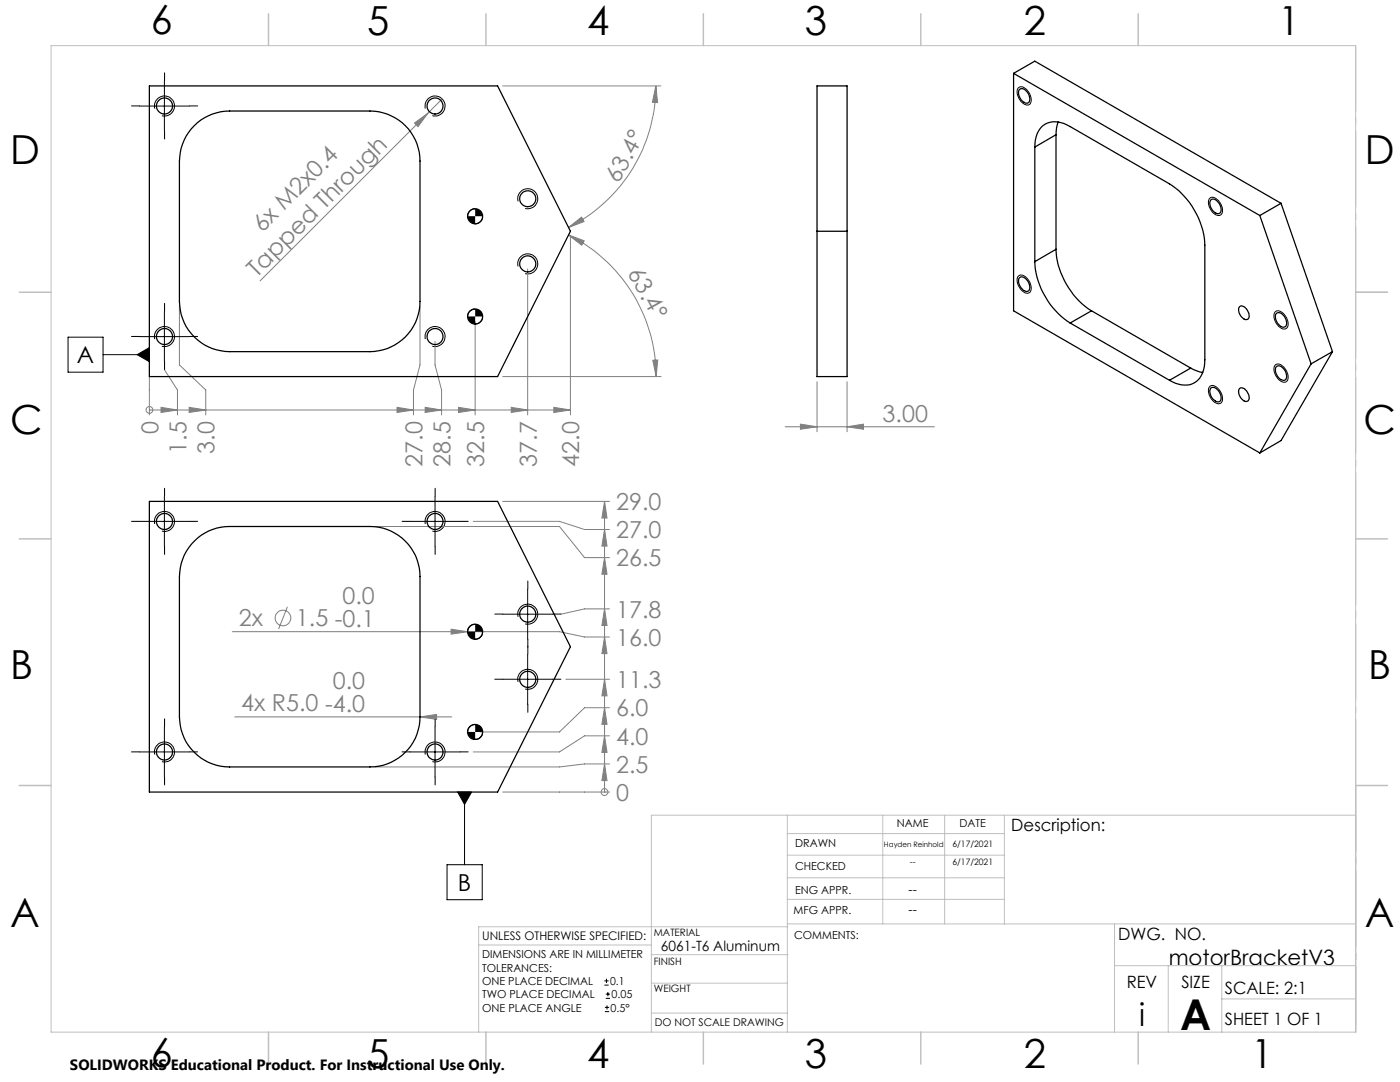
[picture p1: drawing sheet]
<svg xmlns="http://www.w3.org/2000/svg" width="279mm" height="216mm" viewBox="0 0 279 216" stroke-linecap="round" stroke-linejoin="round" font-family="sans-serif">
<g fill="none" stroke="#808080" stroke-width=".2">
<path d="M88.2 19.8l-2.8 2.8M100.3 17.1h31.6M130.9 17.1l.3 3.4-1-.1zM130.9 17.1a31.5 31.5 0 0 1-17.4 28.3M82.7 24.6l2.7-2-2 2.7zM85.4 22.6l-33.5 33.5M105.3 53.7v29.1M113.5 45.4l2.6-2.1 .5 .9zM113.5 46.9l3.1 1.1-.5 .9zM113.5 46.9a31.6 31.6 0 0 1 17.5 28.2M113.8 47.2v35.6M29.8 75.1v7.7"/>
<path d="M32.8 73.8l2.6 4v5M35.8 61.1v11.7l5.3 5v5M83.8 61.1v11.7l-1.3 5v5M86.8 68.2v4.6l1.3 5v5M94.8 64.2v18.6M100.3 75.1h31.6M130.3 71.9l1-.1-.3 3.3zM163.1 76.2v9.9M169.1 76.2v9.9M29.8 81.8h.1M29.8 81.8h84M32.1 81.3l3.3 .5-3.3 .5z"/>
<path d="M37.7 81.3l3.4 .5-3.4 .5zM79.2 81.3l3.3 .5-3.3 .5zM84.8 81.3l3.3 .5-3.3 .5zM91.5 81.3l3.3 .5-3.3 .5zM102 81.3l3.3 .5-3.3 .5zM110.5 81.3l3.3 .5-3.3 .5zM156.7 85.2h29.8M159.7 84.6l3.4 .6-3.4 .5zM169.1 85.2l3.2-.6v1.1zM74.8 105.1h36.9l5 6.2h4.9M94.4 104h17.3l5 1.7h4.9M100.3 100h21.3"/>
<path d="M120.6 111.3l.5 3.3h-1zM120.6 105.7l.5 3.3h-1zM120.6 100l.5 3.4h-1zM120.7 100v58M46.4 126h65.3l5 1.1h4.9M57.4 121.1l-1.8 4.4M90 125.6l3.3 .4-3.3 .5zM112.9 135.5h8.7M120.6 135.5l.5 3.4h-1zM120.6 127.1l.5 3.3h-1zM120.6 121.5l.5 3.3h-1zM121.6 121.5h-4.9l-4.8 1.1"/>
<path d="M46.8 143.1h43.4M83.8 143.1l3.3-.5v.9zM100.3 158h21.3M120.6 152.4l.5 3.4h-1zM120.6 146.8l.5 3.3h-1zM120.6 141.2l.5 3.3h-1zM120.6 158h.1M121.6 152.4h-4.9l-5 .6h-36.9M121.6 146.8h-4.9l-5 3.2h-17.3M121.6 141.2h-4.9l-5 4.8h-15.9"/>
<circle cx="29.8" cy="81.8" r=".68"/>
<circle cx="56.5" cy="123.3" r="1.56"/>
<circle cx="120.6" cy="158" r=".69"/>
</g>
<g fill="none" stroke="#000" stroke-width=".2">
<path d="M32.8 16.2v9.9M203.2 17.6a1.17 1.17 0 0 1 1.8 .4 2.17 2.17 0 0 1 .4 2.8 1.8 1.8 0 0 1-2.1-1.3l-.3-.9v-.7zM27.8 21.2h10M30.9 21.7a1.99 1.99 0 0 1 1.8-2.5 1.99 1.99 0 0 1 2.1 2.1 1.99 1.99 0 0 1-2.5 1.8M84.9 21.7a1.99 1.99 0 0 1 1.7-2.5 1.99 1.99 0 0 1 2.2 2.1 1.99 1.99 0 0 1-2.5 1.8M241.4 39.6a1.17 1.17 0 0 1 1.7 .4 2.31 2.31 0 0 1 .6 2.8 1.52 1.52 0 0 1-2-.9l-.5-1.1v-.8zM94.8 41.7a1.49 1.49 0 0 0-1.5 1.4M96.3 43.1a1.49 1.49 0 0 1-1.5 1.6M103.4 53.2a2 2 0 0 1 1.8-2.6 2 2 0 0 1 2.1 2.2 2 2 0 0 1-2.5 1.8M103.4 40.2a2 2 0 0 1 1.8-2.5 2 2 0 0 1 2.1 2.1 2 2 0 0 1-2.5 1.8M203.2 55.1a1.22 1.22 0 0 1 1.9 .6 2.12 2.12 0 0 1 .3 2.7 1.96 1.96 0 0 1-2.2-1.5l-.2-.8v-.5zM13.6 67.3h7v7h-7z"/>
<path d="M20.6 70.8h9.2M27.4 70.8l2.4-1.4v2.8zM27.8 67.2h10M30.9 67.7a2 2 0 0 1 1.8-2.6 2 2 0 0 1 2.1 2.2 2 2 0 0 1-2.5 1.8M32.8 62.2v9.9M84.9 67.7a2 2 0 0 1 1.7-2.6 2 2 0 0 1 2.2 2.2 2 2 0 0 1-2.5 1.8M94.8 61.7a1.49 1.49 0 0 0-1.5 1.4M96.3 63.1a1.49 1.49 0 0 1-1.5 1.6M241.5 77.1a1.64 1.64 0 0 1 2.1 1.1 1.63 1.63 0 0 1-.1 2.3 2.16 2.16 0 0 1-2.2-2l-.1-.3a1.08 1.08 0 0 1 .3-1.1zM254.5 72.9a1.17 1.17 0 0 1 1.7 .4 2.31 2.31 0 0 1 .6 2.8 1.52 1.52 0 0 1-2.1-1l-.5-1.2 .1-.7zM254.5 62.3a1.17 1.17 0 0 1 1.7 .4 2.31 2.31 0 0 1 .6 2.8 1.53 1.53 0 0 1-2.1-.9l-.5-1.3v-.5zM32.8 99.1v9.9"/>
<path d="M86.8 99.1v9.9M27.8 104h10M30.9 104.6a2 2 0 0 1 1.8-2.6 2 2 0 0 1 2.1 2.2 2 2 0 0 1-2.5 1.8M81.8 104h10M84.9 104.6a2 2 0 0 1 1.7-2.6 2 2 0 0 1 2.2 2.2 2 2 0 0 1-2.5 1.8M105.3 117.5v10.1M94.8 124.6a1.49 1.49 0 0 0-1.5 1.4M96.3 126a1.49 1.49 0 0 1-1.5 1.6M100.3 135.5h10M100.3 122.6h10M103.4 136.1a2 2 0 0 1 1.8-2.6 2 2 0 0 1 2.1 2.2 2 2 0 0 1-2.5 1.8M103.4 123.1a2 2 0 0 1 1.8-2.5 2 2 0 0 1 2.1 2.1 2 2 0 0 1-2.5 1.8"/>
<path d="M105.3 130.6v9.9M27.8 150h10M30.9 150.6a2 2 0 0 1 1.8-2.6 2 2 0 0 1 2.1 2.2 2 2 0 0 1-2.5 1.8M32.8 145.1v9.9M81.8 150h10M84.9 150.6a2 2 0 0 1 1.7-2.6 2 2 0 0 1 2.2 2.2 2 2 0 0 1-2.5 1.8M86.8 145.1v9.9M91.3 158h2.8l-1.4 2.5zM92.7 158v14.5M94.8 144.5a1.56 1.56 0 0 0-1.5 1.5M96.3 146a1.44 1.44 0 0 1-1.5 1.5M89.2 172.5h7v7h-7z"/>
<path d="M120.6 196.6h.9M120.6 195.7h.9M120.9 199.2h.8M120.9 198.4h.8M121 195.3v.8M121.3 197.9v.9M120.7 201.9h.9M120.7 201h.9M121.1 200.6v.8"/>
</g>
<path d="M270.6 9.1v49.2M270.6 58.3v49.2M270.6 107.5v49.2M270.6 156.7v49.2" fill="none" stroke="#c0c0c0" stroke-width=".2" stroke-dasharray="15.2 1.3 1.3 1.3" stroke-dashoffset="2.1"/>
<g fill="none" stroke="#c0c0c0" stroke-width=".2">
<path d="M10.2 9.1h260.3v196.9h-260.3zM270.5 58.3h6.4M270.5 156.7h6.4M157.1 162.7v43.3M157.1 175.2h43.3M157.1 170.6h43.3M157.1 166.3h43.3M157.1 179.5h43.3M176.2 162.7v21.7M188.5 162.7v21.7M200.4 162.7v21.7M270.6 162.7h-140.6v43.3"/>
<path d="M95.5 188.6h34.5M130 196.2h27.1M130 190.5h27.3M157.1 184.4h113.4M157.2 184.9h-61.7v21.1M222.4 184.4v21.6M222.4 192.7h48.1M233.2 192.7v13.3M243.8 199.3h26.7M243.8 192.7v13.3M130 202.1h27.1"/>
</g>
<g fill="none" stroke="#c0c0c0" stroke-width=".3">
<path d="M53.6 2.8v6.3M97 2.8v6.3M140.4 2.8v6.3M183.8 2.8v6.3M227.2 2.8v6.3M3.8 58.3h6.4M270.5 58.3h6.4M3.8 107.5h6.4M270.5 107.5h6.4M3.8 156.7h6.4M270.5 156.7h6.4M53.6 206v6.3"/>
<path d="M97 206v6.3M140.4 206v6.3M183.8 206v6.3M227.2 206v6.3"/>
</g>
<g fill="none" stroke="#000" stroke-width=".2" stroke-dasharray="15.2 1.3 1.3 1.3">
<path d="M32.8 16.1v-1.6M27.8 21.1h-1.6M32.8 26.1v1.6M37.8 21.1h1.6M27.8 67.1h-1.6M32.8 62.1v-1.6M32.8 72.1v1.6M37.8 67.1h1.6M32.8 99v-1.6M86.8 99v-1.6M27.8 104h-1.6M32.8 109v1.6"/>
<path d="M37.8 104h1.6M81.8 104h-1.6M86.8 109v1.6M91.8 104h1.6M105.3 117.5v-1.6M100.3 135.5h-1.6M100.3 122.5h-1.6M105.3 130.5v-1.6M105.3 127.5v1.6M110.3 135.5h1.6M110.3 122.5h1.6M27.8 150h-1.6"/>
<path d="M32.8 145v-1.6M32.8 155v1.6M37.8 150h1.6M81.8 150h-1.6M86.8 145v-1.6M86.8 155v1.6M91.8 150h1.6M105.3 140.5v1.6"/>
</g>
<g fill="#808080">
<path d="M83.8 143.1l3.3-.5v.9z"/>
<path d="M90 125.6l3.3 .4-3.3 .5z"/>
<path d="M82.7 24.6l2.7-2-2 2.7z"/>
<path d="M120.6 152.4l.5 3.4h-1zM120.6 146.8l.5 3.3h-1zM120.6 141.2l.5 3.3h-1zM120.6 135.5l.5 3.4h-1zM120.6 127.1l.5 3.3h-1zM120.6 121.5l.5 3.3h-1zM120.6 111.3l.5 3.3h-1zM120.6 105.7l.5 3.3h-1zM120.6 100l.5 3.4h-1z"/>
<path d="M32.1 81.3l3.3 .5-3.3 .5zM37.7 81.3l3.4 .5-3.4 .5zM79.2 81.3l3.3 .5-3.3 .5zM84.8 81.3l3.3 .5-3.3 .5zM91.5 81.3l3.3 .5-3.3 .5zM102 81.3l3.3 .5-3.3 .5zM110.5 81.3l3.3 .5-3.3 .5z"/>
<path d="M130.3 71.9l1-.1-.3 3.3zM113.5 46.9l3.1 1.1-.5 .9z"/>
<path d="M159.7 84.6l3.4 .6-3.4 .5zM169.1 85.2l3.2-.6v1.1z"/>
<path d="M113.5 45.4l2.6-2.1 .5 .9zM130.9 17.1l.3 3.4-1-.1z"/>
</g>
<path d="M27.4 70.8l2.4 1.4v-2.8zM93.3 63.1a1.56 1.56 0 0 0 1.5 1.6v-1.6zM94.8 61.7v1.4h1.5a1.44 1.44 0 0 0-1.5-1.4zM93.3 43.1a1.56 1.56 0 0 0 1.5 1.6v-1.6zM94.8 41.7v1.4h1.5a1.44 1.44 0 0 0-1.5-1.4zM91.3 158l1.4 2.5 1.4-2.5zM93.3 146a1.5 1.5 0 0 0 1.5 1.5v-1.5zM94.8 144.5v1.5h1.5a1.49 1.49 0 0 0-1.5-1.5zM93.3 126a1.56 1.56 0 0 0 1.5 1.6v-1.6zM94.8 124.6v1.4h1.5a1.44 1.44 0 0 0-1.5-1.4z" fill="#000"/>
<g fill="none" stroke="#000" stroke-width=".25">
<path d="M29.8 17.1h69.5l14.5 29-14.5 29h-69.5zM163.1 17.1h6v58h-6zM202.3 14.6l49.1 28.4M202.3 14.6v47.4l49.1 28.4M202.3 14.6l4.2-2.4 49.2 28.4M203.4 17.9a1.06 1.06 0 0 1 1.7 .6 1.62 1.62 0 0 1 .1 2 1.7 1.7 0 0 1-1.9-1.6zM38.8 25.1a10.1 10.1 0 0 1 7-2.9h28a10 10 0 0 1 10 9.9v28a10 10 0 0 1-10 10.1h-28a10.1 10.1 0 0 1-10-10.1v-28a10.2 10.2 0 0 1 3-7zM206.5 29.4a4.6 4.6 0 0 1 3-5l1.7-.1 1.8 .6 20.4 11.8a15.8 15.8 0 0 1 7.1 12.2v22.9a4.7 4.7 0 0 1-3 5h-1.7l-1.2-.3-1.2-.6M206.5 29.4v22.8M210.7 26.9l-4.2 2.5M210.7 26.9v22.8M211.2 24.3l-.3 1.2-.2 1.4"/>
<path d="M241.6 40a1.06 1.06 0 0 1 1.6 .5 1.62 1.62 0 0 1 .2 2 1.56 1.56 0 0 1-1.8-1.2l-.2-.6zM163.1 46.1h6M203.4 55.5a1.06 1.06 0 0 1 1.7 .5 1.62 1.62 0 0 1 .1 2.1 1.7 1.7 0 0 1-1.9-1.6zM206.5 52.2a15.8 15.8 0 0 0 7.1 12.3M210.7 49.7a15.7 15.7 0 0 0 7.1 12.3M210.7 49.7l-4.2 2.5M251.4 43l10.3 29.6M255.7 40.6l-4.3 2.4M255.7 40.6l10.2 29.6M213.6 64.5l19.8 11.4M217.8 62l-4.2 2.5M217.8 62l19.8 11.4"/>
<path d="M237.6 73.4l1.3 .6 1.1 .3M237.6 73.4l-4.2 2.5M241.6 77.5a1.1 1.1 0 0 1 1.6 .6 1.62 1.62 0 0 1 .2 2 1.85 1.85 0 0 1-2-1.9zM247.4 77.5a1.25 1.25 0 0 1 1.7 1.1l.2 .6a.71 .71 0 0 1-.4 .9 .71 .71 0 0 1-.9-.3 1.91 1.91 0 0 1-.6-2.3zM247.4 61.2a1.25 1.25 0 0 1 1.7 1l.2 .6a.71 .71 0 0 1-.4 1 .71 .71 0 0 1-.9-.3 1.91 1.91 0 0 1-.6-2.3zM254.8 73.1a1.75 1.75 0 0 1 2 1.9 .76 .76 0 0 1-.4 .9 .76 .76 0 0 1-1-.3 1.86 1.86 0 0 1-.6-2.5zM254.8 62.5a1.66 1.66 0 0 1 1.9 1.6 .8 .8 0 0 1-.2 1.1 .8 .8 0 0 1-1.1-.2 1.86 1.86 0 0 1-.6-2.5zM261.7 72.6l-10.3 17.8M265.9 70.2l-4.2 2.4M265.9 70.2l-10.2 17.7-4.3 2.5M29.8 100h69.5l14.5 29-14.5 29h-69.5zM38.8 108a9.7 9.7 0 0 1 7-2.9h28a10 10 0 0 1 10 9.9v28.1a10 10 0 0 1-10 9.9h-28a10.1 10.1 0 0 1-10-9.9v-28.1a10.2 10.2 0 0 1 3-7z"/>
<circle cx="32.8" cy="21.2" r="1.6"/>
<circle cx="86.8" cy="21.2" r="1.59"/>
<circle cx="105.3" cy="39.6" r="1.6"/>
<circle cx="94.8" cy="43.2" r="1.5"/>
<circle cx="105.3" cy="52.7" r="1.6"/>
<circle cx="32.8" cy="67.2" r="1.6"/>
<circle cx="86.8" cy="67.2" r="1.59"/>
<circle cx="94.8" cy="63.2" r="1.5"/>
<circle cx="32.8" cy="104.1" r="1.6"/>
<circle cx="86.8" cy="104.1" r="1.59"/>
<circle cx="94.8" cy="126.1" r="1.5"/>
<circle cx="105.3" cy="122.5" r="1.6"/>
<circle cx="105.3" cy="135.6" r="1.6"/>
<circle cx="32.8" cy="150.1" r="1.6"/>
<circle cx="86.8" cy="150.1" r="1.59"/>
<circle cx="94.8" cy="146" r="1.49"/>
</g>
<text font-size="8.5" x="235.5" y="205.4">A</text>
<g font-size="8">
<text x="30.1" y="6.8">6</text>
<text x="73.3" y="6.9">5</text>
<text x="117.2" y="6.9">4</text>
<text x="160.6" y="6.9">3</text>
<text x="204.3" y="6.9">2</text>
<text x="255.1" y="6.9">1</text>
<text x="2.1" y="32.7">D</text>
<text x="272.4" y="32.7">D</text>
<text x="2.1" y="86.5">C</text>
<text x="272.1" y="86.5">C</text>
<text x="2.1" y="135.6">B</text>
<text x="273.1" y="135.6">B</text>
<text x="2.1" y="185.1">A</text>
<text x="272.4" y="185.1">A</text>
<text x="30.1" y="212.9">6</text>
<text x="73.3" y="213">5</text>
<text x="117.2" y="213">4</text>
<text x="160.6" y="213">3</text>
<text x="204.3" y="213">2</text>
<text x="249.7" y="213">1</text>
</g>
<text font-size="6.3" x="227.3" y="204.6">i</text>
<g font-size="4.7" fill="#808080">
<text x="123.4" y="36.7" transform="rotate(-61 123.4 36.7)">63.4°</text>
<text x="52.4" y="46.5" transform="rotate(-45 52.4 46.5)">6x M2x0.4</text>
<text x="51.3" y="55.4" transform="rotate(-45 51.3 55.4)">Tapped Through</text>
<text x="125.2" y="54.5" transform="rotate(61 125.2 54.5)">63.4°</text>
<text x="31.6" y="86.7" transform="rotate(-90 31.6 86.7)">0</text>
<text x="176.1" y="84.1">3.00</text>
<text x="37.2" y="90.6" transform="rotate(-90 37.2 90.6)">1.5</text>
<text x="42.8" y="90.6" transform="rotate(-90 42.8 90.6)">3.0</text>
<text x="84.3" y="93.1" transform="rotate(-90 84.3 93.1)">27.0</text>
<text x="89.9" y="93.1" transform="rotate(-90 89.9 93.1)">28.5</text>
<text x="96.6" y="93.1" transform="rotate(-90 96.6 93.1)">32.5</text>
<text x="107.1" y="93.1" transform="rotate(-90 107.1 93.1)">37.7</text>
<text x="115.6" y="93.1" transform="rotate(-90 115.6 93.1)">42.0</text>
<text x="123" y="101.8">29.0</text>
<text x="123" y="107.4">27.0</text>
<text x="123" y="113">26.5</text>
<text x="47.7" y="125">2x</text>
<text x="59.1" y="125">1.5 -0.1</text>
<text x="68.4" y="120.5">0.0</text>
<text x="123" y="123.2">17.8</text>
<text x="123" y="128.9">16.0</text>
<text x="66.4" y="137.5">0.0</text>
<text x="123" y="137.3">11.3</text>
<text x="48.2" y="142">4x R5.0 -4.0</text>
<text x="123" y="143">6.0</text>
<text x="123" y="148.6">4.0</text>
<text x="123" y="154.2">2.5</text>
<text x="123" y="159.8">0</text>
</g>
<g font-size="4.7">
<text x="15.4" y="72.5">A</text>
<text x="91.4" y="177.8">B</text>
</g>
<text font-size="4.2" x="233.3" y="192.5">motorBracketV3</text>
<g font-size="3.4">
<text x="201.8" y="165.9">Description:</text>
<text x="223.2" y="187.6">DWG. NO.</text>
<text x="224.9" y="197.2">REV</text>
<text x="235.8" y="197.2">SIZE</text>
<text x="244.4" y="198.4">SCALE: 2:1</text>
<text x="244.4" y="204.6">SHEET 1 OF 1</text>
</g>
<text font-size="3" x="14" y="213.5">SOLIDWORKS Educational Product. For Instructional Use Only.</text>
<text font-size="2.8" x="131.9" y="189.7">6061-T6 Aluminum</text>
<g font-size="2.5">
<text x="181.3" y="178.3">--</text>
<text x="181.3" y="182.3">--</text>
</g>
<text font-size="2.4" x="96.2" y="187.5">UNLESS OTHERWISE SPECIFIED:</text>
<g font-size="2.2">
<text x="179" y="165.1">NAME</text>
<text x="191.5" y="165.1">DATE</text>
<text x="158.7" y="169">DRAWN</text>
<text x="158.7" y="173.5">CHECKED</text>
<text x="158.7" y="178.3">ENG APPR.</text>
<text x="158.4" y="182.4">MFG APPR.</text>
<text x="96.2" y="191.2">DIMENSIONS ARE IN MILLIMETER</text>
<text x="158.5" y="187.4">COMMENTS:</text>
<text x="96.2" y="193.9">TOLERANCES:</text>
<text x="96.2" y="196.5">ONE PLACE DECIMAL</text>
<text x="121.8" y="196.5">0.1</text>
<text x="96.2" y="199.2">TWO PLACE DECIMAL</text>
<text x="96.2" y="201.8">ONE PLACE ANGLE</text>
<text x="121.9" y="201.8">0.5°</text>
<text x="122.1" y="199.2">0.05</text>
</g>
<text font-size="2.1" x="130.7" y="204.6">DO NOT SCALE DRAWING</text>
<g font-size="2">
<text x="130.5" y="186.8">MATERIAL</text>
<text x="130.5" y="192.5">FINISH</text>
<text x="130.5" y="198">WEIGHT</text>
</g>
<g font-size="1.8">
<text x="181.6" y="172.6">--</text>
<text x="190.1" y="172.6">6/17/2021</text>
<text x="190.1" y="169">6/17/2021</text>
</g>
<text font-size="1.5" x="176.4" y="169">Hayden Reinhold</text>
</svg>
